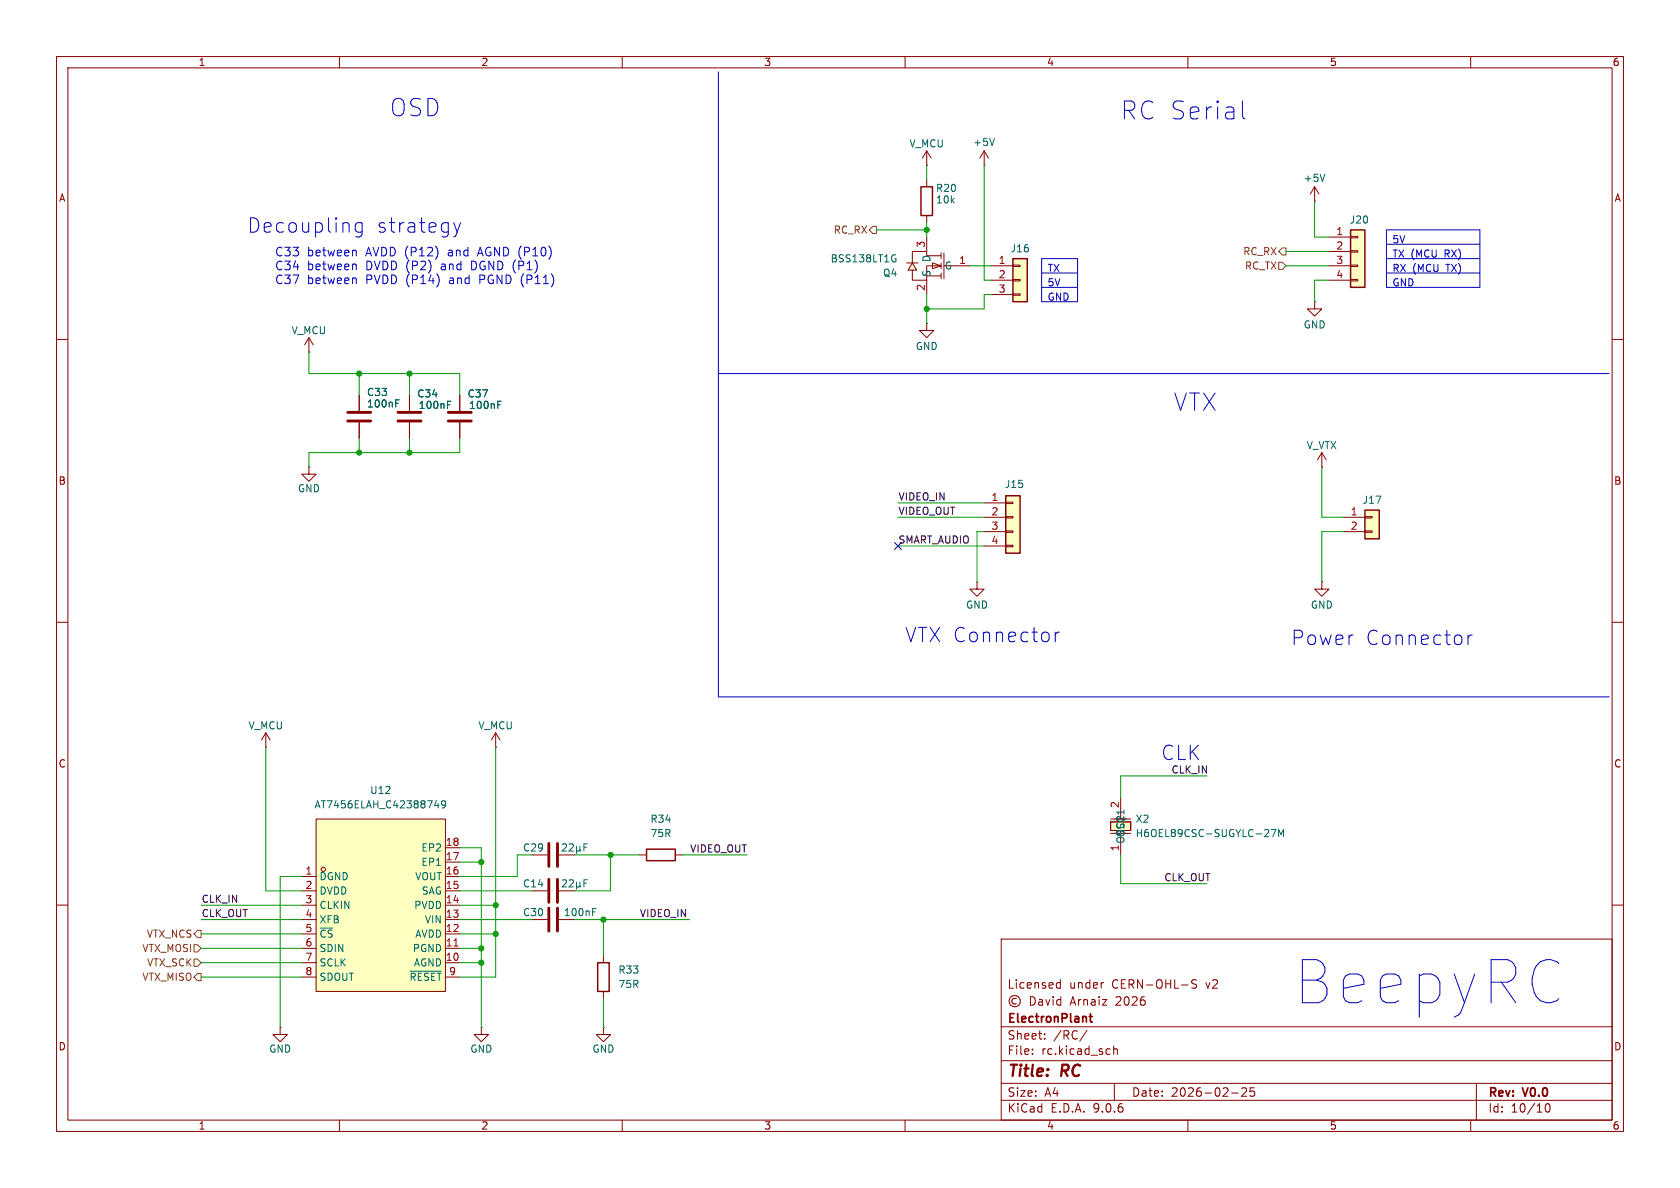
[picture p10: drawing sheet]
<svg xmlns="http://www.w3.org/2000/svg" width="297mm" height="210mm" viewBox="0 0 297 210" stroke-linecap="round" stroke-linejoin="round" font-family="sans-serif">
<g fill="none" stroke="#840000" stroke-width=".18">
<path d="M10 10h277v190h-277zM12 12h273v186h-273zM60 10v2M110 10v2M160 10v2M210 10v2M260 10v2M10 60h2M81.3 69.9v2.7M81.3 74.7v2.8M285 60h2M10 110h2"/>
<path d="M285 110h2M94 151.1h2.8M98.8 151.1h2.8M10 160h2M177 166h108v32h-108zM179.7 176.6a.52 .52 0 0 0-.8 .4 .52 .52 0 0 0 .8 .4M182.2 176.2a.76 .76 0 0 1 .8 .7 .76 .76 0 0 1-.8 .8zM183.7 176.8h.5l.1 .9M184.3 177.1h-.5a.29 .29 0 0 0-.2 .3 .29 .29 0 0 0 .2 .3l.5-.1M184.9 176.7l.3 1 .4-1M186.2 176.2v.1M186.2 176.7v1"/>
<path d="M186.9 174.6h.6M186.9 173.8h.6M187.5 173.2v1.5M187.5 176.8l-.4-.1-.3 .3v.4l.2 .2h.5M187.5 176.2v1.5M195 173.7h.1M211.5 173.3l-.5-.1-.3 .1v.5l.7 .3 .1 .3-.3 .3-.5-.1M285 160h2M60 198v2M110 198v2M160 198v2M177 194.5h108"/>
<path d="M177 191.5h108M177 187.5h108M177 181.5h108M182.5 186.3v.1M182.5 185.5v.1M184.7 183.6v.1M184.7 182.8v.1M192.2 182.1l-1.3 2M196.9 184.9v1.5M196.9 185.5l.2-.1 .4 .1v.9M197 191.5v3M210 198v2"/>
<path d="M217.7 193.2h1.2M219.5 192.4l.6-.1 .2 .1 .1 .3-.9 1.1h.9M221.7 192.3h-.7v.7l.2-.1h.5l.1 .3-.1 .5-.2 .1-.5-.1M260 198v2M261 191.5v6.5M273.3 195.2l.2-.1a.81 .81 0 0 1 .6 .6 .81 .81 0 0 1-.3 .8l-.1 .1a.81 .81 0 0 1-.4-1.4z"/>
<circle cx="179.4" cy="177" r="1"/>
</g>
<path d="M192.6 179.7h.5M192.8 179.2v1.3l.3 .2" fill="none" stroke="#840000" stroke-width=".3"/>
<path d="M79.2 72.9h4.1M79.2 74.4h4.1M97 149.1v4.1M98.6 149.1v4.1" fill="none" stroke="#840000" stroke-width=".51"/>
<path d="M88 71.5h.4M88 70.9h.6M99.4 149.3l.5-.1 .3 .3-.8 .9h.8M100.6 149.3l.5-.1 .3 .3-.8 .9h.8M101.9 150.3l.2 .1h.2l.2-.1M101.9 149.6v1.3M102.5 150.3l.2 .1M102.5 149.6v.7M103.2 149.8h.5M103.8 149.2h-.6v1.2" fill="none" stroke="#006464" stroke-width=".18"/>
<path d="M238.8 40.6h2.5v10.2h-2.5z" fill="#ffffc2"/>
<path d="M238.8 40.6h2.5v10.2h-2.5z" fill="none" stroke="#840000" stroke-width=".25"/>
<g fill="none" stroke="#840000" stroke-width=".18">
<path d="M232.4 53.3v1.3h1.3l-1.3 1.3-1.3-1.3h1.3M232.4 53.3h.1M234.9 41.9h3.9M234.9 44.5h3.9M234.9 47h3.9M234.9 49.5h3.9M238.8 41.8h1.2v.2h-1.2zM238.8 44.3h1.2v.3h-1.2zM238.8 46.9h1.2v.2h-1.2zM238.8 49.4h1.2v.3h-1.2zM47 132.1h.1M47 129.5l-.8 1.3"/>
<path d="M47 129.5l.8 1.3M47 129.5v2.6"/>
</g>
<path d="M55.9 144.8h22.8v30.5h-22.8z" fill="#ffffc2"/>
<g fill="none" stroke="#840000" stroke-width=".18">
<path d="M87.6 132.1h.1M87.6 129.5l-.7 1.3M87.6 129.5l.8 1.3M87.6 129.5v2.6M53.3 154.9h2.6M53.3 157.5h2.6M55.9 144.8h22.8v30.5h-22.8zM78.7 154.9h2.6M78.7 157.5h2.6M78.7 149.9h2.6M78.7 152.4h2.6M53.3 165.1h2.6"/>
<path d="M53.3 167.6h2.6M53.3 170.2h2.6M53.3 172.7h2.6M53.3 160h2.6M53.3 162.6h2.6M78.7 165.1h2.6M78.7 167.6h2.6M78.7 170.2h2.6M78.7 172.7h2.6M78.7 160h2.6M78.7 162.6h2.6"/>
<circle cx="57.2" cy="153.7" r=".38"/>
</g>
<path d="M80.3 167.2h.7" fill="none" stroke="#a90000" stroke-width=".18"/>
<path d="M77.1 141.5l-.3 .9h.8M77.4 142v.8M78.8 142.1l-.3 .2h-.2l-.3-.2 .2-.5 .3-.1 .2 .2a.84 .84 0 0 1-.3 1.1h-.2M72.5 171.7h5.5" fill="none" stroke="#006464" stroke-width=".18"/>
<path d="M196.3 145.3h3.6v1.5h-3.6z" fill="#ffffc2"/>
<g fill="none" stroke="#840000" stroke-width=".18">
<path d="M163.8 29.2h.1M163.8 26.7l-.7 1.2M163.8 26.7l.8 1.2M163.8 26.7v2.5M163.8 31.8v1.2M163.8 38.1v1.3M172.7 102.9v1.2h1.3l-1.3 1.3-1.3-1.3h1.3M172.7 102.9h.1M196.3 145.3h3.6v1.5h-3.6zM196.3 147.3h3.6M196.3 144.8h3.6M198.1 141v2.5"/>
<path d="M198.1 148.6v2.5"/>
</g>
<path d="M224.7 146.6h.9l-.6 1.3M226.1 147.9v-1.3l.4 .9 .4-.9v1.3" fill="none" stroke="#006464" stroke-width=".18"/>
<path d="M162.8 33h2v5.1h-2z" fill="none" stroke="#840000" stroke-width=".25"/>
<path d="M241.3 90.2h2.5v5.1h-2.5z" fill="#ffffc2"/>
<path d="M241.3 90.2h2.5v5.1h-2.5zM114.3 150.1h5.1v2h-5.1zM105.7 170.2h2v5.1h-2z" fill="none" stroke="#840000" stroke-width=".25"/>
<g fill="none" stroke="#840000" stroke-width=".18">
<path d="M163.8 57.2v1.2h1.3l-1.3 1.3-1.2-1.3h1.2M163.8 57.2h.1M237.5 91.4h3.8M237.5 94h3.8M241.3 91.3h1.3v.3h-1.3zM241.3 93.9h1.3v.2h-1.3zM94 157.5h2.8M98.8 157.5h2.8M113 151.1h1.3M119.4 151.1h1.2M94 162.6h2.8M98.8 162.6h2.8"/>
<path d="M106.7 168.9v1.3M106.7 175.3v1.2"/>
</g>
<path d="M97 155.4v4.1M98.6 155.4v4.1M97 160.5v4.1M98.6 160.5v4.1" fill="none" stroke="#840000" stroke-width=".51"/>
<path d="M99.4 155.6l.5-.1 .3 .4-.8 .9h.8M100.6 155.6l.5-.1 .3 .4-.8 .9h.8M101.9 156.6l.2 .2h.2l.2-.2M101.9 155.9v1.3M102.5 156.6l.2 .2M102.5 155.9v.7M103.2 156.1h.5M103.8 155.5h-.6v1.3M104.8 161.2h.4M104.8 160.6h.6" fill="none" stroke="#006464" stroke-width=".18"/>
<g fill="#ffffc2">
<path d="M164.8 46.5l1.6 .5-1.6 .5z"/>
<path d="M161.3 46.5l.7 1.3h-1.5z"/>
</g>
<g fill="none" stroke="#840000" stroke-width=".18">
<path d="M174 29.2h.1M174 26.7l-.8 1.2M174 26.7l.8 1.2M174 26.7v2.5M232.4 35.6h.1M232.4 33l-.8 1.3M232.4 33l.8 1.3M232.4 33v2.6M54.6 59.7l-.8 1.3M54.6 59.7l.8 1.3M54.6 59.7v2.5M160.3 46.5h2"/>
<path d="M161.3 46.5l.7 1.3h-1.5zM163.8 48.8h2.6M163.8 41.9v2.6M163.8 49.5v2.6M164.8 46.5l1.6 .5-1.6 .5zM166.4 45.2h-2.6v-.7h-2.5v2M166.4 47h-2.6v2.5h-2.5v-1.7M166.4 44.7v1M166.4 46.5v1M166.4 48.3v1M166.9 47h4.5M166.9 44.7v4.6"/>
<path d="M54.6 62.2h.1M63.5 69.9v2.7M63.5 74.7v2.8M72.4 69.9v2.7M72.4 74.7v2.8M233.7 102.9v1.2h1.2l-1.2 1.3-1.3-1.3h1.3M233.7 102.9h.1M49.5 181.6v1.3h1.3l-1.3 1.3-1.2-1.3h1.2M49.5 181.6h.1M85.1 181.6v1.3h1.3l-1.3 1.3-1.3-1.3h1.3M85.1 181.6h.1M106.7 181.6v1.3h1.2l-1.2 1.3-1.3-1.3h1.3"/>
<path d="M106.7 181.6h.1"/>
</g>
<path d="M175.8 24.5l-.4 1.2M234.2 30.8l-.4 1.3M158 45l.3 .1M158.2 45.8h.2v.4l-.4 .1M70 71.3h.4M70 70.7h.6M79.1 71.5h.4M79.1 70.9h.6" fill="none" stroke="#006464" stroke-width=".18"/>
<path d="M61.5 72.9h4M61.5 74.4h4M70.4 72.9h4M70.4 74.4h4" fill="none" stroke="#840000" stroke-width=".51"/>
<path d="M177.8 87.6h2.5v10.2h-2.5z" fill="#ffffc2"/>
<path d="M177.8 87.6h2.5v10.2h-2.5z" fill="none" stroke="#840000" stroke-width=".25"/>
<path d="M174 88.9h3.8M174 91.4h3.8M174 94h3.8M174 96.5h3.8M177.8 88.8h1.3v.2h-1.3zM177.8 91.3h1.3v.3h-1.3zM177.8 93.9h1.3v.2h-1.3zM177.8 96.4h1.3v.2h-1.3z" fill="none" stroke="#840000" stroke-width=".18"/>
<path d="M179.1 45.7h2.5v7.6h-2.5z" fill="#ffffc2"/>
<path d="M179.1 45.7h2.5v7.6h-2.5z" fill="none" stroke="#840000" stroke-width=".25"/>
<g fill="none" stroke="#840000" stroke-width=".18">
<path d="M175.3 47h3.8M175.3 49.5h3.8M175.3 52.1h3.8M179.1 46.9h1.2v.2h-1.2zM179.1 49.4h1.2v.3h-1.2zM179.1 51.9h1.2v.3h-1.2zM63.5 69.9v2.7M63.5 74.7v2.8M72.4 69.9v2.7M72.4 74.7v2.8M81.3 69.9v2.7M81.3 74.7v2.8"/>
<path d="M54.6 82.6v1.2h1.3l-1.3 1.3-1.3-1.3h1.3M54.6 82.6h.1M233.7 82.6h.1M233.7 80l-.8 1.3M233.7 80l.7 1.3M233.7 80v2.6"/>
</g>
<path d="M154.3 40h.6v1.3h-.6l-.6-.7zM226.1 46.4h.6l.6 .6-.6 .6h-.6zM226.7 43.8h.6v1.3h-.6l-.6-.6zM34.3 169.5h.6l.7 .7-.7 .6h-.6zM34.3 167h.6l.7 .6-.7 .7h-.6zM34.9 164.5h.7v1.2h-.7l-.6-.6zM34.9 172.1h.7v1.3h-.7l-.6-.7z" fill="none" stroke="#725600" stroke-width=".18"/>
<g fill="none" stroke="#0000c2" stroke-width=".18">
<path d="M127 12.7v110.5h157.5M219.7 17.8v2.8l.1 .3 .3 .1M64 39.4v2a.69 .69 0 0 1-1.1 .4M64 39.5l-.7-.1-.5 .4v.8l.2 .3 .3 .1 .7-.1M80.2 39.4l.6 1.6M81.4 39.4l-.6 1.6M62.8 44.2l.2 .2v.8M62.8 46.7l.2 .2v.8M62.8 49.1l.2 .2v.8M80.8 41l-.2 .7-.4 .2M184.1 48.3h6.4M184.1 50.8h6.4"/>
<path d="M184.1 45.7h6.4v7.6h-6.4zM245.1 48.3h16.5M245.1 40.6h16.5v10.2h-16.5zM245.1 45.7h16.5M245.1 43.2h16.5M127 66h157.5M186.6 111.7v1.7M187.3 111.7a.65 .65 0 0 0-.7 .5M259.5 112.3v1.6M260.3 112.3a.65 .65 0 0 0-.8 .4"/>
</g>
<g fill="none" stroke="#009600" stroke-width=".18">
<path d="M163.8 29.2v2.6M163.8 39.4v2.5M174 29.2v20.3h1.3M232.4 35.6v6.3h2.5M154.9 40.6h8.9M163.8 52.1v5.1M171.4 47h3.9M175.3 52.1h-1.3v2.5h-10.2M227.3 47h7.6M227.3 44.5h7.6M234.9 49.5h-2.5v3.8M54.6 62.2v3.8h26.7v3.9"/>
<path d="M63.5 66v3.9M63.5 77.5v2.5M72.4 66v3.9M72.4 77.5v2.5M81.3 77.5v2.5h-26.7v2.6M158.7 91.4h15.3M158.7 88.9h15.3M158.7 96.5h15.3M174 94h-1.3v8.9M233.7 82.6v8.8h3.8M237.5 94h-3.8v8.9M47 132.1v25.4h6.3"/>
<path d="M87.6 132.1v40.6h-6.3M213.4 137.2h-15.3v3.8M53.3 154.9h-3.8v26.7M81.3 152.4h3.8M81.3 149.9h3.8v31.7M81.3 157.5h12.7M94 151.1h-2.6v3.8h-10.1M101.6 151.1h11.4M107.9 151.1v6.4h-6.3M120.6 151.1h11.5M198.1 151.1v5.1h15.3M35.6 172.7h17.7"/>
<path d="M35.6 165.1h17.7M35.6 162.6h17.7M35.6 167.6h17.7M35.6 160h17.7M35.6 170.2h17.7M81.3 165.1h6.3M81.3 162.6h12.7M81.3 167.6h3.8M81.3 160h6.3M81.3 170.2h3.8M101.6 162.6h20.3M106.7 162.6v6.3"/>
<path d="M106.7 176.5v5.1"/>
</g>
<path d="M158.1 95.9l1.3 1.2M159.4 95.9l-1.3 1.2" fill="none" stroke="#000084" stroke-width=".18"/>
<path d="M70 71.3h.4M70 70.7h.6M79.1 71.5h.4M79.1 70.9h.6M88 71.5h.4M88 70.9h.6" fill="none" stroke="#006464" stroke-width=".18"/>
<g fill="#009600" stroke="#009600" stroke-width=".18">
<circle cx="63.5" cy="66" r=".46"/>
<circle cx="63.5" cy="80" r=".46"/>
<circle cx="72.4" cy="80" r=".46"/>
<circle cx="72.4" cy="66" r=".46"/>
<circle cx="106.7" cy="162.6" r=".46"/>
<circle cx="107.9" cy="151.1" r=".46"/>
<circle cx="87.6" cy="165.1" r=".46"/>
<circle cx="85.1" cy="170.2" r=".46"/>
<circle cx="85.1" cy="167.6" r=".46"/>
<circle cx="87.6" cy="160" r=".46"/>
<circle cx="85.1" cy="152.4" r=".46"/>
<circle cx="163.8" cy="54.6" r=".46"/>
<circle cx="163.8" cy="40.6" r=".46"/>
</g>
<text font-size="10.6" fill="#0000c2" x="229" y="177.8">BeepyRC</text>
<text font-size="4.4" fill="#0000c2" x="198.1" y="21.4">RC Serial</text>
<g font-size="4.2" fill="#0000c2">
<text x="68.9" y="20.8">OSD</text>
<text x="207.5" y="72.9">VTX</text>
</g>
<g font-size="3.5" fill="#0000c2">
<text x="43.7" y="41.4">Decoupling</text>
<text x="66.5" y="41.4">strategy</text>
<text x="160" y="113.8">VTX Connector</text>
<text x="228.2" y="114.3">Power</text>
<text x="241.4" y="114.3">Connector</text>
<text x="205.2" y="134.6">CLK</text>
</g>
<g font-size="2.8" fill="#840000">
<text x="178" y="190.9">Title:</text>
<text x="187.7" y="190.9">RC</text>
</g>
<g font-size="2.1" fill="#0000c2">
<text x="48.5" y="45.5">C33</text>
<text x="48.5" y="48">C34</text>
<text x="54.3" y="45.5">between</text>
<text x="54.3" y="48">between</text>
<text x="64.7" y="45.5">AVDD (P12)</text>
<text x="64.7" y="48">DVDD (P2)</text>
<text x="78.2" y="48">and</text>
<text x="79.5" y="45.5">and</text>
<text x="83.7" y="48">DGND (P1)</text>
<text x="84.9" y="45.5">AGND (P10)</text>
<text x="48.5" y="50.4">C37</text>
<text x="54.3" y="50.4">between</text>
<text x="64.7" y="50.4">PVDD (P14)</text>
<text x="79.7" y="50.4">and</text>
<text x="85.1" y="50.4">PGND (P11)</text>
</g>
<g font-size="2.1" fill="#840000">
<text x="178" y="175">Licensed</text>
<text x="189" y="175">under</text>
<text x="189.2" y="178">Arnaiz</text>
<text x="196.6" y="175">CERN-OHL-S</text>
<text x="197.4" y="178">2026</text>
<text x="213.3" y="175">v2</text>
<text x="178" y="184">Sheet:</text>
<text x="178" y="181.2">ElectronPlant</text>
<text x="186.2" y="184">/RC/</text>
<text x="178" y="186.7">File:</text>
<text x="184.1" y="186.7">rc.kicad_sch</text>
<text x="178" y="196.9">KiCad</text>
<text x="178" y="194.1">Size:</text>
<text x="184.7" y="194.1">A4</text>
<text x="185.7" y="196.9">E.D.A.</text>
<text x="193.3" y="196.9">9.0.6</text>
<text x="200" y="194.1">Date:</text>
<text x="207" y="194.1">2026-02-25</text>
<text x="263" y="194.3">Rev:</text>
<text x="263" y="196.9">Id:</text>
<text x="267.1" y="196.9">10/10</text>
<text x="269.4" y="194.3">V0.0</text>
</g>
<g font-size="1.8" fill="#840000">
<text x="35" y="11.9">1</text>
<text x="85" y="11.9">2</text>
<text x="135" y="11.9">3</text>
<text x="185" y="11.9">4</text>
<text x="235" y="11.9">5</text>
<text x="285" y="11.9">6</text>
<text x="10.3" y="35.9">A</text>
<text x="285.3" y="35.9">A</text>
<text x="10.3" y="85.9">B</text>
<text x="285.3" y="85.9">B</text>
<text x="10.3" y="135.9">C</text>
<text x="285.3" y="135.9">C</text>
<text x="10.3" y="185.9">D</text>
<text x="285.3" y="185.9">D</text>
<text x="35" y="199.9">1</text>
<text x="85" y="199.9">2</text>
<text x="135" y="199.9">3</text>
<text x="185" y="199.9">4</text>
<text x="235" y="199.9">5</text>
<text x="285" y="199.9">6</text>
</g>
<g font-size="1.8" fill="#006464">
<text x="160.7" y="26.3">V_MCU</text>
<text x="172" y="26">+5V</text>
<text x="165.4" y="34.1">R20</text>
<text x="230.4" y="32.4">+5V</text>
<text x="165.4" y="36.2">10k</text>
<text x="238.5" y="39.7">J20</text>
<text x="146.7" y="46.6">BSS138LT1G</text>
<text x="164.7" y="46.4" transform="rotate(-90 164.7 46.4)">D</text>
<text x="166.9" y="47.9">G</text>
<text x="178.6" y="44.8">J16</text>
<text x="156" y="49.1">Q4</text>
<text x="164.7" y="49" transform="rotate(-90 164.7 49)">S</text>
<text x="51.5" y="59.3">V_MCU</text>
<text x="230.4" y="58.3">GND</text>
<text x="161.8" y="62.1">GND</text>
<text x="64.8" y="70.2">C33</text>
<text x="73.7" y="70.5">C34</text>
<text x="82.6" y="70.5">C37</text>
<text x="64.8" y="72.2">100nF</text>
<text x="73.9" y="72.5">100nF</text>
<text x="82.8" y="72.5">100nF</text>
<text x="230.9" y="79.6">V_VTX</text>
<text x="52.6" y="87.2">GND</text>
<text x="177.6" y="86.5">J15</text>
<text x="240.8" y="89.3">J17</text>
<text x="170.7" y="107.8">GND</text>
<text x="231.6" y="107.8">GND</text>
<text x="43.8" y="129.1">V_MCU</text>
<text x="84.5" y="129.1">V_MCU</text>
<text x="55.5" y="143.1">AT7456ELAH_C42388749</text>
<text x="65.3" y="140.6">U12</text>
<text x="114.9" y="145.6">R34</text>
<text x="114.9" y="148.2">75R</text>
<text x="199" y="149.2" transform="rotate(-90 199 149.2)">OSC2</text>
<text x="199" y="148.1" transform="rotate(-90 199 148.1)">OSC1</text>
<text x="200.7" y="145.6">X2</text>
<text x="200.7" y="148.2">H6OEL89CSC-SUGYLC-27M</text>
<text x="56.4" y="155.8">DGND</text>
<text x="73.3" y="155.8">VOUT</text>
<text x="74.4" y="150.7">EP2</text>
<text x="74.4" y="153.3">EP1</text>
<text x="92.4" y="150.7">C29</text>
<text x="56.4" y="158.3">DVDD</text>
<text x="56.4" y="160.9">CLKIN</text>
<text x="73.1" y="160.9">PVDD</text>
<text x="74.5" y="158.3">SAG</text>
<text x="92.4" y="157.1">C14</text>
<text x="56.4" y="166">~{CS}</text>
<text x="56.4" y="163.4">XFB</text>
<text x="73.3" y="166">AVDD</text>
<text x="75" y="163.4">VIN</text>
<text x="92.4" y="162.2">C30</text>
<text x="99.6" y="162.2">100nF</text>
<text x="56.4" y="168.5">SDIN</text>
<text x="56.4" y="171">SCLK</text>
<text x="56.4" y="173.6">SDOUT</text>
<text x="72.3" y="173.6">~{RESET}</text>
<text x="72.9" y="168.5">PGND</text>
<text x="73.1" y="171">AGND</text>
<text x="109.2" y="172.3">R33</text>
<text x="109.2" y="174.9">75R</text>
<text x="47.5" y="186.3">GND</text>
<text x="83.1" y="186.3">GND</text>
<text x="104.6" y="186.3">GND</text>
</g>
<g font-size="1.8" fill="#725600">
<text x="147.3" y="41.5">RC_RX</text>
<text x="219.7" y="45.3">RC_RX</text>
<text x="220" y="47.9">RC_TX</text>
<text x="25.9" y="166">VTX_NCS</text>
<text x="25.1" y="173.6">VTX_MISO</text>
<text x="25.1" y="168.5">VTX_MOSI</text>
<text x="25.9" y="171">VTX_SCK</text>
</g>
<g font-size="1.8" fill="#a90000">
<text x="236.1" y="41.7">1</text>
<text x="163.6" y="43.9" transform="rotate(-90 163.6 43.9)">3</text>
<text x="169.5" y="46.7">1</text>
<text x="176.5" y="46.7">1</text>
<text x="236.1" y="44.2">2</text>
<text x="236.1" y="46.7">3</text>
<text x="163.6" y="51.5" transform="rotate(-90 163.6 51.5)">2</text>
<text x="176.5" y="49.3">2</text>
<text x="176.5" y="51.8">3</text>
<text x="236.1" y="49.3">4</text>
<text x="175.2" y="88.6">1</text>
<text x="175.2" y="91.2">2</text>
<text x="175.2" y="93.7">3</text>
<text x="238.7" y="91.2">1</text>
<text x="238.7" y="93.7">2</text>
<text x="175.2" y="96.3">4</text>
<text x="197.9" y="142.9" transform="rotate(-90 197.9 142.9)">2</text>
<text x="78.7" y="149.6">18</text>
<text x="53.9" y="154.7">1</text>
<text x="78.7" y="152.1">17</text>
<text x="78.7" y="154.7">16</text>
<text x="197.9" y="150.6" transform="rotate(-90 197.9 150.6)">1</text>
<text x="53.9" y="157.2">2</text>
<text x="53.9" y="159.8">3</text>
<text x="78.7" y="157.2">15</text>
<text x="78.7" y="159.8">14</text>
<text x="53.9" y="164.8">5</text>
<text x="53.9" y="167.4">6</text>
<text x="53.9" y="162.3">4</text>
<text x="78.7" y="162.3">13</text>
<text x="78.7" y="164.8">12</text>
<text x="78.7" y="167.4">11</text>
<text x="53.9" y="169.9">7</text>
<text x="53.9" y="172.5">8</text>
<text x="78.7" y="169.9">10</text>
<text x="79.3" y="172.5">9</text>
</g>
<g font-size="1.8" fill="#0000c2">
<text x="246.1" y="43.3">5V</text>
<text x="246.1" y="45.9">TX (MCU</text>
<text x="255.5" y="45.9">RX)</text>
<text x="185.1" y="48.4">TX</text>
<text x="185.1" y="50.9">5V</text>
<text x="185.1" y="53.5">GND</text>
<text x="246.1" y="48.4">RX (MCU</text>
<text x="246.1" y="50.9">GND</text>
<text x="255.8" y="48.4">TX)</text>
</g>
<g font-size="1.8" fill="#0f0f0f">
<text x="158.7" y="88.6">VIDEO_IN</text>
<text x="158.7" y="91.1">VIDEO_OUT</text>
<text x="158.7" y="96.2">SMART_AUDIO</text>
<text x="207" y="136.8">CLK_IN</text>
<text x="121.9" y="150.8">VIDEO_OUT</text>
<text x="205.7" y="155.9">CLK_OUT</text>
<text x="35.6" y="159.7">CLK_IN</text>
<text x="35.6" y="162.2">CLK_OUT</text>
<text x="113" y="162.2">VIDEO_IN</text>
</g>
</svg>
